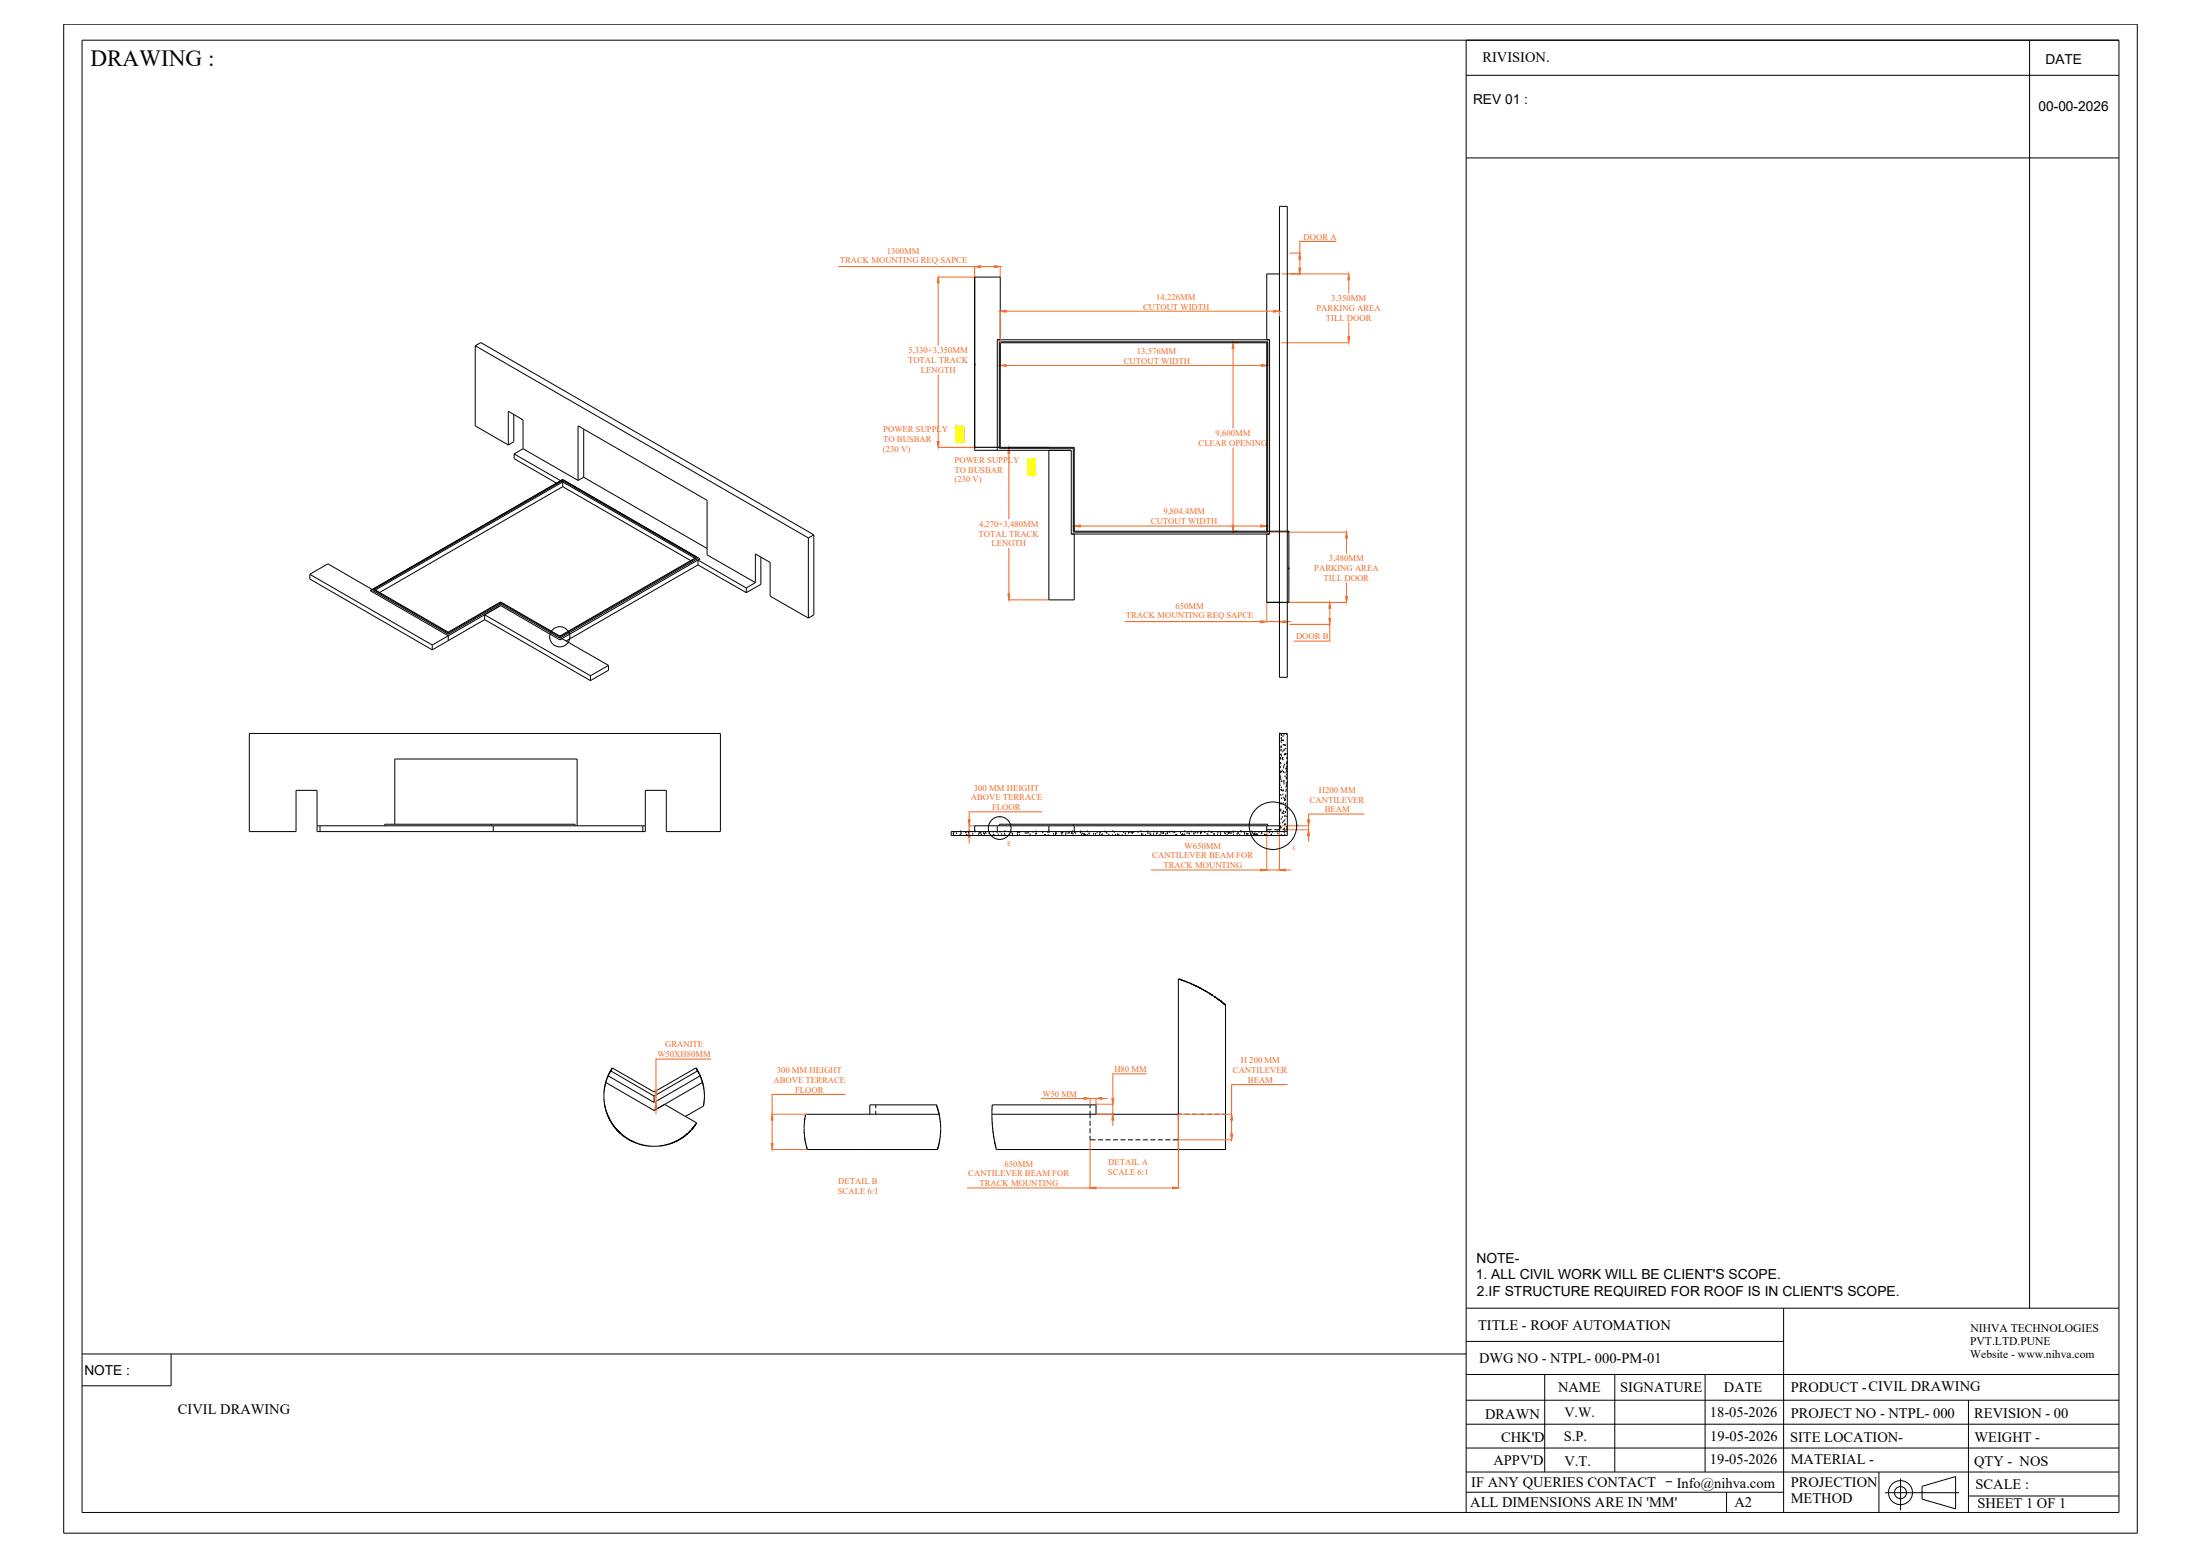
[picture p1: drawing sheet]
<svg xmlns="http://www.w3.org/2000/svg" width="594mm" height="420mm" viewBox="0 0 594 420" stroke-linecap="round" stroke-linejoin="round" font-family="sans-serif">
<!-- layer: 0 -->
<g fill="none" stroke="#000" stroke-width=".27">
<path d="M17.2 6.5h559.9v407.5h-559.9zM22.2 10.9h550v397.5h-550zM395.9 10.9v397.5M548.1 10.9v342.3M395.9 20.3h176.3M345.5 55.7h2.1v127.2h-2.1zM395.9 42.6h176.3M345.5 74h-3.4v17.8M128.3 93.4l1.6-.9 89.9 51.9M128.3 93.4l90 51.9M128.3 93.4v21.6l9 5.2M269.8 92.3h72.5v51.4h-52.5v-22.7h-20z"/>
<path d="M270.1 92.6h72v50.8h-52v-22.6h-20zM270.1 91.8v-17h-6.9v46.8h26.1v22.6h53.5v-52.4h-73.5v29.8M138.7 111.9v7.4l-1.4 .9M157.6 115.9v13M137.3 120.2v-9.1l3.9 2.3v7.8M138.8 122.6l12.6 7.2 .5-.3M138.8 122.6v1.2l11.5 6.6M141.2 121.2l14.9 8.5M141.2 121.2l-2.4 1.4M151.9 129.5l37.1 21.4M151.9 131.4l34.6 20M151.9 129.5l-51.9 30"/>
<path d="M151.9 129.8v1.6M151.9 131.4l-49.4 28.6M156.1 129.7v-14.7l34.8 20.1v14.7l13.1 7.5M157.6 128.9l-1.5 .8M157.6 128.9l33.3 19.2M283.2 121.6v40.4h6.9v-17.8M83.7 155.1v1.3l33 19.1M83.7 155.1l33 19.1M83.7 155.1l4.8-2.9 12 7-.5 .3M100 159.5l21 12.2M100.7 159.1l20.3 11.8M100.7 159.1v.4l20.3 11.8"/>
<path d="M101.1 159.1l50.8-29.3 36 20.8-36.7 21.2-16-9.3-14.2 8.2zM187.6 150.7l-35.7-20.6-50.5 29.2M188.3 150.6l-36.4-21-51.2 29.5M188.3 150.6l-37.1 21.4M188.3 150.6v.3l-37.1 21.4M188.5 151.2l13 7.6M188.5 151.2v1.3M188.5 152.5l13 7.5M188.5 152.5l-35.6 20.6M189 150.9l-.5 .3M189 150.9l-37.8 21.9M201.5 158.8v1.2"/>
<path d="M204 157.3v-7.7l4 2.3v9.1l10.3 5.9M204 157.3l-2.5 1.5M205.5 150.4v7.4l-4 2.2M218.3 145.3v21.6M219.8 144.4l-1.5 .9M219.8 144.4v21.6l-1.5 .9M342.1 144.2v18.5h3.4M116.7 174.2v1.3M121 171.7l14.2-8.2 16 9.3M121 171.7l-4.3 2.5M121 170.9v.4M121 171.7v1.3"/>
<path d="M130.9 167.3v-1.3l28.5 16.5M130.9 167.3l28.5 16.5M130.9 167.3l-14.2 8.2M135.2 162.7l-14.2 8.2M135.2 162.7l16 9.3M135.2 162.7v.4M135.2 163.1l16 9.2M135.2 163.1l-14.2 8.2M151.2 172.8l.5-.4 12.6 7.3M151.2 172v.3M164.3 179.7l-4.9 2.8M164.3 179.7v1.3l-4.9 2.8"/>
<path d="M67.3 198h127.2v26.6h-14.6v-11.2h-5.6v11.2h-88.7v-11.2h-5.7v11.2h-12.6zM159.4 182.5v1.3M345.5 198.2h.1M345.9 198.3h.2l-.1 .2zM346 199.5h.1M346 199.4h.1M346 198.3h.1M346 200h.1M346.1 198.4v.2h-.1zM346.3 200l.2-.3 .1 .3zM346.5 198.9h.1M346.7 198.5h.1"/>
<path d="M347.4 198.3h.1M345.5 214h.1M345.5 208.4v.1M345.5 207l.2-.1-.2 .2M345.5 212.9h.1M345.5 216h.1M345.6 211.7h.1M345.6 210h.1M345.6 214.8h.1M345.6 210.6h.1M345.6 200.3h.1M345.6 212.1h.1"/>
<path d="M345.7 209.5h.1M345.7 208.4h.1M345.8 207.3h.1M345.8 209.9h.1M345.8 206.1h.1M345.8 208.7h.1M345.8 204.8h.1M345.8 213.2h.2v.2zM345.8 205h.1M345.8 219h.1M345.9 203.9h.1M345.9 214.8h.1"/>
<path d="M345.9 210.5h.1M345.9 206.3h.1M345.9 202h.1M345.9 218.7h.1M345.9 202.8h.1M345.9 203.8h.1M345.9 217.2h.1M346 201.6h.1M346 202.6h.1M346 200.5h.1M346 217h.1M346 212.7h.1"/>
<path d="M346 208.5h.1M346 204.2h.1M346 201.7h.1M346 213.5h.1M346 210.9l.1 .2h-.2zM346.1 215.7h.1M346.1 211.1h.1M346.1 219.5l.3-.1-.1 .2zM346.2 204.6l.3-.1-.1 .2zM346.3 208.3h.1M346.3 205h.1M346.3 219.6h.1"/>
<path d="M346.4 203h.1M346.4 214.7h.1M346.5 205.2h.1M346.5 213.5h.1M346.5 217h.1M346.5 213.4l.1 .2h-.3zM346.6 201v.2h-.2l.2-.2M346.6 208.6h.1M346.6 219.2h.1M346.6 210.8l.3-.1zM346.6 207.4h.1M346.6 219.8h.1"/>
<path d="M346.7 215.5h.1M346.7 211.3h.1M346.7 207h.1M346.7 202.7h.1M346.7 211.8h.1M346.8 202.5h.1M346.8 215.8h.1M346.8 216.1l.2-.1v.2zM346.9 201.3h.1M346.9 206.6h.1M346.9 203.7l.2-.2v.2zM347 208.7h.1"/>
<path d="M347 203.5v.3h-.3zM347 217.1l.2-.1-.1 .2zM347 219.3h.1M347 209.8h.1M347.1 218.2h.1M347.1 202.2l.2-.1-.1 .1zM347.1 217.1h.1M347.1 201.4h.1M347.1 216h.1M347.1 219.4h.1M347.1 207.6l.3-.2v.3zM347.2 214.9h.1"/>
<path d="M347.2 203.7h.1M347.2 215.3h.1M347.2 218.2h.1M347.2 213.8h.1M347.3 212.6h.1M347.3 211.5h.1M347.3 213.4h.1M347.4 210.4h.1M347.4 212.1h.1M347.4 210.1h.1M347.4 206.2l.1-.1v.2zM347.4 209.3h.1"/>
<path d="M347.4 208.2h.1M347.4 212.2h.1M347.4 218.5l.1 .2h-.2zM347.5 207h.1M347.5 207.3h.1M347.5 204.8h.1M347.5 205.9h.1M347.5 206.1h.1M347.6 203.7h.1M347.6 204.8h.1M347.6 211.5h.1M347.6 208.3l-.2 .1h.2"/>
<path d="M85.6 223h88.7M86.4 223v1.6M103.9 223v-.4h51.4v.4M106.6 222.6v-17.7h49.2v18.1M132.7 222.6v.4M133.2 223v1.6M173.6 223v1.6M257.4 225.2h.1M257.5 225.4h.1M257.6 224.8h.1M258.2 225.1h.1M259.3 225.5h.1"/>
<path d="M259.3 224.6h.1M259.5 225.3h.1M259.5 224.9h.1M260.7 224.7l.2-.1-.1 .2zM261 225.5h.1M261.1 225.6h.1M261.5 225h.1M261.6 224.6h.1M262.7 225.3h.1M263.5 224.6h.1M264.3 225.4h.1M264.4 225h.1"/>
<path d="M264.6 224.9l.2-.2 .1 .3zM265 225.4h.1M265.5 224.9l.2-.1v.3zM265.8 225.3h.1M266.1 224.8h.1M266.2 225.1h.1M267.1 225.1h.1M268.1 225.5l.3-.3v.3zM268.2 224.7h.1M269.3 224.8h.1M269.3 223v1.6M269.6 225.4h.1"/>
<path d="M269.8 223v-.4h72.5v.4M270.1 224.7h.1M270.4 225.2l.2-.1-.1 .2zM271.2 225.2h.1M271.4 224.6h.1M271.4 225.6h.1M272.4 224.6h.2M272.6 225.6h.1M273 225h.1M273.4 225.2h.1M273.4 225.5h.1M274.7 224.7h.1"/>
<path d="M274.7 225.4h.1M274.9 224.6l.1 .2h-.2zM275.2 225.5l.2-.1v.2zM275.4 224.9h.1M276.8 225.1h.1M277.3 224.8l.1 .2h-.2zM277.7 224.9h.1M278.1 225.4h.1M278.9 224.8h.1M279.7 224.6h.1M279.8 225v.2h-.2zM279.9 225.1h.1"/>
<path d="M281.5 224.7h.1M281.6 224.9h.1M282.2 225.2v.2h-.2zM282.3 225.6h.1M282.8 224.7l.3-.1-.1 .2zM283.1 225.6h.1M283.2 223v1.6M283.3 224.8h.1M283.3 224.7h.1M284.5 225.3h.1M284.5 225.6l.1-.2v.2M285 225.6h.1"/>
<path d="M285 225.2h.1M285.1 224.8h.1M285.3 225.1h.1M286.6 225h.1M286.7 225.4h.1M286.9 224.9h.1M287 224.9h.1M287.7 224.9l.2-.1-.1 .3zM287.8 225.6h.1M288.4 225.1h.1M288.7 225h.1M288.7 224.7h.1"/>
<path d="M289.5 224.7v.4l-.3-.1zM289.5 224.6h.1M289.7 225.3h.1M289.8 222.6v.4M290.1 223v1.6M290.2 224.8h.1M290.5 225.1h.1M291.7 224.9h.1M291.9 224.6h.1M292 225.5h.1M292.2 225.1h.1M292.5 225.2l.2-.1v.2z"/>
<path d="M292.9 225.4h.1M293.1 225.3v.3h-.3zM293.6 225.5h.1M293.7 224.6h.1M294.1 225.2h.1M295.3 225.3h.1M295.8 225.3h.1M296.3 224.9h.1M296.9 225.4h.1M297 225.1h.1M297.1 224.8h.1M297.4 225.5l.2-.1-.1 .2z"/>
<path d="M297.7 225.4h.1M298.4 224.6h.1M298.8 224.8h.1M298.9 225.1h.1M299.4 225.5h.1M300.5 225.6h.1M300.5 224.6h.1M300.9 224.8h.1M300.9 224.6h.1M301.3 225.5h.1M301.8 225.4h.1M302.1 225.5h.1"/>
<path d="M303 225.6h.1M303.5 224.6l-.2 .2zM303.9 225.2h.1M303.9 225.1h.1M304.7 225h.1M305 224.7l.2-.1v.2zM305.6 225h.1M305.9 224.8v.2h-.2zM306 224.8h.1M307.3 224.8h.1M308.1 224.6h.1M308.3 225v.2h-.2z"/>
<path d="M308.6 225.4h.1M309.3 225.6h.1M309.8 224.6h.1M309.9 224.9l.2-.1-.1 .3zM310.5 225.1h.1M310.7 225.2v.2h-.2zM310.7 225.4h.1M311.5 225.4h.1M311.6 224.7h.1M312.3 225.2h.1M312.4 225.2h.1M312.5 224.8h.1"/>
<path d="M312.9 225.6l.2-.2v.2M313.3 225.5h.1M313.4 224.7h.1M313.6 225.1h.1M313.9 225.1l.3-.3v.3zM314.2 224.9h.1M314.7 225.2l.2-.1-.1 .2zM315.2 224.8h.1M315.3 225.1h.1M315.7 224.8h.1M315.9 224.7h.1M316.5 224.7h.1"/>
<path d="M317 224.9h.1M317.2 224.8h.1M317.5 225.6h.1M317.5 225.6l.3-.2v.2M317.6 225.6h.1M318.8 225h.1M319.1 225.6h.1M319.3 225.4h.1M319.5 225.5l.3-.1zM319.9 224.6h.1M319.9 225.4h.1M320.6 225.1h.1"/>
<path d="M321.1 225.1h.1M321.2 225.3h.1M321.7 224.7h.1M322.4 225.1h.1M322.4 225.3h.1M322.8 224.9h.1M323.3 225h.1M323.5 224.7h.1M324.2 225.2h.1M324.2 224.9h.1M324.4 225h.1M324.5 224.6h.1"/>
<path d="M325.3 224.8h.1M325.4 224.7h.1M326 225.3h.1M326.2 225.5h.1M326.4 224.6h.1M327 224.9h.1M327.2 224.6h.2l-.1 .2zM327.8 225.4h.1M327.9 225.3h.1M328.8 225.5h.1M328.9 225h.1M329.4 224.6h.1"/>
<path d="M329.6 225.4h.1M329.6 225.1h.1M330.6 225.1h.1M330.9 225.2h.1M331.4 224.8h.1M331.4 225.5h.1M331.7 225.1h.1M331.9 224.6l.1 .2h-.2zM332 224.9l.2-.1zM332.5 225.1h.1M333 224.9h.1M333.1 224.6h.1"/>
<path d="M333.1 225.6h.1M334.1 225.3h.1M334.2 225.2h.1M334.4 224.8v.2h-.2zM334.8 225.5h.1M335 224.6h.1M335 224.6h.3M335.2 224.6h.1M336 225h.1M336.1 225.3h.1M336.5 225.2h.1M336.8 225v.2h-.2z"/>
<path d="M336.9 225.2l.2-.1-.1 .2zM337.8 225.4h.1M338 224.6h.1M338.2 225h.1M338.5 225.4h.1M338.6 225.1l.3-.3v.4zM338.8 225.4h.1M339.2 225.2v.2h-.2zM339.4 225.3h.1M339.6 225.4h.1M340 224.8h.1M340.6 225.1h.1"/>
<path d="M340.8 225.1h.1M341.4 225.5h.1M341.4 225.6l.2-.2v.2M341.7 225.5l.2-.1v.2zM342.1 223v1.6M342.1 224h1.3M342.3 225.6l.1-.2 .1 .2M342.7 224.7h.1M342.7 224.8h.1M343.2 225.6h.1M343.3 225.4h.1M343.6 224.8h.1"/>
<path d="M344.1 224h1.4M344.9 224.6h.1M345.1 225.2h.1M345.5 222.1h.1M345.5 221h.1M345.5 220.9v.1M345.5 224.6v-26.6h2.1v27.6h-90.7v-1h90.7M345.5 222.3l.1-.2 .1 .3h-.2M345.5 221.9v.2M345.5 223h-82.3v1.6M345.7 223.9h.1M345.8 223.2h.1"/>
<path d="M345.8 223.3h.1M346 225.5h.1M346 221.3h.1M346 223.3v.2h-.2zM346.3 220.7h.1M346.3 222.2h.1M346.6 224h.1M346.6 221.9h.1M346.8 224.9h.1M346.9 223.8h.1M346.9 222.7h.1M346.9 221.6h.1"/>
<path d="M346.9 225.5h.1M347 220.5h.1M347 224.3h.1M347.1 222.7h.1M347.4 223.3l.2-.1-.1 .2zM347.5 224h.1M347.5 220.6h.1M329.7 270.4h.1M163.5 292.3l13.1 7.6 13.1-7.6M164.2 290.5l12.4 7.2M164.9 289.2l11.7 6.8M176.6 296v1.7"/>
<path d="M179.5 298.2l8.6 5-1.1 1.6-1.5 1.5-1.8 1.3-1.7 .9-2.4 .7-2 .3h-2.5l-2-.4-2.1-.8-2-1.1-2.5-2.2-1.3-1.6-1.2-2.4-.7-2.5-.2-3.5 .3-2 .8-2.5 1.1-2.1 11.3 6.5 11.3-6.5 1.2 2.1 .9 3 .2 3.1-.2 2-4.9 2.9M188.4 289.2l-11.8 6.8M189.1 290.5l-12.5 7.2M236.5 298.3v1M236.5 299.9v1M294.4 298.3v1M294.4 299.9v2.1M217.5 300.9h36.1l.4 3v2.4l-.4 2.3-.5 1.8h-35.1l-.5-1.9-.4-2.7 .1-2.6zM234.9 300.9v-2.6h18l.7 2.6M267.9 300.9h51.3M294.4 302.7v1.3M294.4 304.6v1.4"/>
<path d="M294.4 306.7v1.1h1.4M296 300.9v-2.6h-28.1v3.8l.1 2.6 1 5.7h61.9v-39l-4.2-3.1-5-2.6-3.5-1.4v46.1M296.5 307.8h1.4M298.5 307.8h1.4M300.6 307.8h1.3M302.6 307.8h1.3M304.6 307.8h1.4M306.6 307.8h1.3M308.6 307.8h1.4M310.7 307.8h1.3M312.7 307.8h1.3M314.7 307.8h1.3"/>
<path d="M316.7 307.8h1.5M319.8 300.9h1.4M321.9 300.9h1.3M323.9 300.9h1.3M325.9 300.9h1.4M327.9 300.9h1.4M330 300.9h.9M395.9 353.2h176.3M481.6 353.2v55.2M22.2 365.6h373.7M46.2 365.6v8.6h-24M395.9 371.2h176.3"/>
<path d="M395.9 378.1h176.3M395.9 362.2h85.7M417.1 371.2v26.3M436 371.2v26.3M460.4 371.2v26.3M531.6 378.1v30.3M395.9 391h176.3M395.9 384.6h176.3M395.9 397.5h176.3M507.4 397.5v10.9M513.2 399.2v8.6M395.9 402.9h85.7"/>
<path d="M466.2 402.9v5.5M509 403.1h20M519 403.1h.1M519 401.3l9.1-2.6v8.7l-9.1-2.6zM528.1 403.1h.1M531.5 404h40.7"/>
<circle cx="151.2" cy="172" r="2.73"/>
<circle cx="270" cy="223.6" r="3.1"/>
<circle cx="343.7" cy="223" r="6.4"/>
<circle cx="513.2" cy="403" r="3.2"/>
<circle cx="513.2" cy="403" r="1.63"/>
</g>
<g fill="none" stroke="#f26722" stroke-width=".27">
<path d="M226.4 72h36.8v2.8h-9.9M253.3 76.4v17M264.8 72h3.7M270.1 72v2.8M346 74h18.2M351 69.9v2.5M360.9 65.2h-9.9v3.1h-2.8M364.2 75.6v3.6M270.1 84v14.7M271.7 98.7h69M271.7 84h72.2M333 92.6h1.5"/>
<path d="M333 94.1v21.6M342.3 92.3v6.4M345.5 84v1.4M346 92.6h18.2M364.2 87v3.9M253.3 101.1v18.1M253.3 120.8h16.8M272.4 120.8h10.8M272.4 122.4v17.8M333 120.8v21M272.4 148v12.4M290.1 142v1.4"/>
<path d="M291.7 142h48.8M333 143.4h1.2M342.1 142v1.4M342.3 143.7h21.3M363.6 145.3v4.2M363.6 157.2v3.9M272.4 162h10.8M303.7 167.9h36.8M342.1 162.7v5.2h3.4v-5.2M343.8 162.7h19.8M347.1 167.9h1.6M348.2 168.6h10.9v4.5h-9.7"/>
<path d="M359.1 164.2v2.8M281.4 219.2h-19.7v2.2M368.4 219.8h-15v1.6M261.7 226.2v1.5M263.3 223h-1.6v1.6h1.8M310.8 234.9h29.7M342.1 224v10.9h3.4v-10.9M346 223h7.4v1h-7.4M347.1 234.9h1.6M353.4 225.6v1.6M176.6 296h.5v1.7h-.5M177.1 299.3v1.6"/>
<path d="M192 286h-14.9v8.4M228.2 295.5h-19.7v5.4h9.4M281.1 296.6h11.6M294.4 298.3v-1.7h1.6v1.7M296 298.2h4.5M297.5 296.6h1.6M300.5 298.2v2.7M309.6 290h-9.1v6.6M347.7 292.9h-15.1v8h-14.4v19.9M208.5 310.4h9.5M208.5 302.4v6.4M294.4 307.8v13h-33.3"/>
<path d="M296 300.9h4.5M300.5 302.4v1.7M318.2 307.8h14.4M332.6 302.4v3.8M296 320.8h20.6"/>
</g>
<g fill="#f26722" stroke="#f26722" stroke-width=".27">
<path d="M333 92.6l.2 1.5h-.5z"/>
<path d="M332.7 141.8h.5l-.2 1.6z"/>
<path d="M270.1 98.7l1.6-.3v.5z"/>
<path d="M340.7 98.4l1.6 .3-1.6 .2z"/>
<path d="M290.1 142l1.6-.3v.6z"/>
<path d="M340.5 141.7l1.6 .3-1.6 .3z"/>
<path d="M364.2 74l.3 1.6h-.5z"/>
<path d="M364 90.9h.5l-.3 1.7z"/>
<path d="M363.6 143.7l.3 1.6h-.5z"/>
<path d="M363.4 161.1h.5l-.3 1.6z"/>
<path d="M350.7 72.4h.6l-.3 1.6z"/>
<path d="M351 68.3l.3 1.6h-.6z"/>
<path d="M359.1 162.7l.2 1.5h-.5z"/>
<path d="M358.8 167h.5l-.2 1.6z"/>
<path d="M253.3 74.8l.3 1.6h-.5z"/>
<path d="M253.1 119.2h.5l-.3 1.6z"/>
<path d="M345.5 167.9l1.6-.3v.6z"/>
<path d="M340.5 167.6l1.6 .3-1.6 .3z"/>
<path d="M268.5 71.7l1.6 .3-1.6 .3z"/>
<path d="M263.2 72l1.6-.3v.6z"/>
<path d="M272.4 120.8l.3 1.6h-.5z"/>
<path d="M272.2 160.4h.5l-.3 1.6z"/>
<path d="M316.6 320.5l1.6 .3-1.6 .2z"/>
<path d="M294.4 320.8l1.6-.3v.5z"/>
<path d="M332.3 306.2h.6l-.3 1.6z"/>
<path d="M332.6 300.9l.3 1.5h-.6z"/>
<path d="M208.3 308.8h.5l-.3 1.6z"/>
<path d="M208.5 300.9l.3 1.5h-.5z"/>
<path d="M353.4 224l.2 1.6h-.5z"/>
<path d="M353.1 221.4h.5l-.2 1.6z"/>
<path d="M345.5 234.9l1.6-.2v.5z"/>
<path d="M340.5 234.7l1.6 .2-1.6 .3z"/>
<path d="M261.7 224.6l.3 1.6h-.5z"/>
<path d="M261.5 221.4h.5l-.3 1.6z"/>
<path d="M296 296.6l1.5-.3v.6z"/>
<path d="M292.7 296.3l1.7 .3-1.7 .3z"/>
<path d="M300.5 300.9l.3 1.5h-.6z"/>
<path d="M300.2 296.6h.6l-.3 1.6z"/>
<path d="M177.1 297.7l.3 1.6h-.6z"/>
<path d="M176.8 294.4h.6l-.3 1.6z"/>
<path d="M270.1 84l1.6-.2v.5z"/>
<path d="M343.9 83.8l1.6 .2-1.6 .3z"/>
</g>
<g fill="none" stroke="#ff0" stroke-width=".27">
<path d="M258 115.1h.1M258 115.4l.3-.3-.3 .3M258 115.8l.7-.7-.7 .7M258 116.1l1.1-1-1.1 1M258 116.5l1.5-1.4-1.5 1.4M258 116.9l1.9-1.8-1.9 1.8M258 117.3l2.2-2.2-2.2 2.2M258 117.3l2.3-2.2-2.3 2.4M258 117.5l2.3-2.2-2.3 2.2M258.3 115.1l-.3 .1M258.5 115.1l-.5 .3M258.7 115.1l-.7 .5"/>
<path d="M258.9 115.1l-.9 .7M259.1 115.1l-1.1 .9M259.3 115.1l-1.3 1.1M259.4 115.1l-1.4 1.2M259.6 115.1l-1.6 1.5M259.8 115.1l-1.8 1.6M260 115.1l-2 1.8M260.2 115.1l-2.2 2M260.3 115.3l-2.3 2.4M260.3 115.5l-2.3 2.4M260.3 115.7l-2.3 2.4M260.3 115.9l-2.3 2.4"/>
<path d="M260.3 116.1l-2.3 2.4M260.3 116.3l-2.3 2.4M260.3 116.5l-2.3 2.3M260.3 116.6l-2.3 2.5M260.3 116.9l-2.3 2.3M260.3 117l-2.3 2.4M260.3 117.2l-2.1 2.2M260.3 117.4l-2.1 2 2.1-2-1.9 2M260.3 117.6l-1.7 1.8M260.3 117.8l-1.7 1.6 1.7-1.6-1.5 1.6M260.3 118l-1.5 1.4 1.5-1.4-1.3 1.4M260.3 118.2l-1.1 1.2"/>
<path d="M260.3 118.4l-1.1 1 1.1-1-.9 1M260.3 118.6l-.7 .8M260.3 118.8l-.7 .6 .7-.6-.5 .6M260.3 119l-.4 .4M260.3 119.1l-.3 .3 .3-.2-.1 .2M260.3 119.4h.1M277.4 124h.1M277.4 124.2l.3-.2-.3 .2M277.4 124.3l.4-.3-.4 .3M277.4 124.4l.5-.4-.5 .4M277.4 124.6l.7-.6-.7 .6M277.4 124.8l.9-.8-.9 .8"/>
<path d="M277.4 124.9l1-.9-1 .9M277.4 125.2l1.3-1.2-1.3 1.2M277.4 125.3l1.4-1.3-1.4 1.3M277.4 125.5l1.6-1.5-1.6 1.5M277.4 125.7l1.8-1.7-1.8 1.7M277.4 125.9l2-1.9-2 1.9M277.4 126.1l2.2-2.1-2.2 2.1M277.4 126.2l2.3-2.2-2.3 2.3M277.4 128.3l2.3-2.3-2.3 2.3M277.6 128.3l2.1-2.1-2.1 2.1M277.6 124l-.2 .1M277.8 124l-.4 .2"/>
<path d="M277.8 128.3l1.9-1.9-1.9 1.9M278 128.3l1.7-1.7-1.7 1.7M278 124l-.6 .4M278.2 128.3l1.5-1.5-1.5 1.5M278.2 124l-.8 .6M278.4 128.3l1.3-1.3-1.3 1.3M278.4 124l-1 .8M278.6 128.3l1.1-1.1-1.1 1.1M278.6 124l-1.2 1M278.7 128.3l1-.9-1 .9M278.8 124l-1.4 1.2M278.9 128.3l.8-.7-.8 .7"/>
<path d="M279 124l-1.6 1.4M279.1 128.3l.6-.6-.6 .6M279.2 124l-1.8 1.6M279.3 128.3l.4-.4-.4 .4M279.4 124l-2 1.8M279.5 124l-2.1 2M279.7 124.1l-2.3 2.4M279.7 124.3l-2.3 2.4M279.7 124.5l-2.3 2.4M279.7 124.7l-2.3 2.4M279.7 124.9l-2.3 2.4M279.7 125.1l-2.3 2.4"/>
<path d="M279.7 125.3l-2.3 2.4M279.7 125.5l-2.3 2.4M279.7 125.7l-2.3 2.4M279.7 125.9l-2.3 2.3M279.7 126.1l-2.1 2.2M279.7 126.3l-1.9 2M279.7 126.5l-1.8 1.8M279.7 126.6l-1.6 1.7M279.7 126.8l-1.4 1.5M279.7 127l-1.2 1.3M279.7 127.2l-1 1.1M279.7 127.4l-.8 .9"/>
<path d="M279.7 127.6l-.6 .7M279.7 127.8l-.4 .5M279.7 128l-.2 .3M279.7 128.2v.1"/>
</g>
<!-- layer: FORMAT -->
<path d="M263.2 74.8v46h6.9M263.2 98.5h.1M263.2 98.4h.1M263.2 98.6h.1M342.1 143.4h5.9v19.3h-5.9M348 153.6h.1M348 153.5v.1" fill="none" stroke="#000" stroke-width=".27"/>
<text font-size="6.3" x="24.4" y="17.8">DRAWING :</text>
<g font-size="3.9">
<text x="400.3" y="16.8">RIVISION.</text>
<text x="399.1" y="359.1">TITLE - ROOF AUTOMATION</text>
<text x="399.4" y="368.1">DWG NO - NTPL- 000-PM-01</text>
<text x="420.7" y="375.9">NAME</text>
<text x="437.5" y="375.8">SIGNATURE</text>
<text x="465.5" y="375.9">DATE</text>
<text x="483.5" y="375.8">PRODUCT -CIVIL DRAWING</text>
<text x="48.1" y="381.9">CIVIL DRAWING</text>
<text x="401" y="383.1">DRAWN</text>
<text x="461.7" y="382.7">18-05-2026</text>
<text x="483.5" y="382.8">PROJECT NO - NTPL- 000</text>
<text x="533.1" y="382.9">REVISION - 00</text>
<text x="405.4" y="389.4">CHK'D</text>
<text x="422.2" y="389.1">S.P.</text>
<text x="461.8" y="389.1">19-05-2026</text>
<text x="483.4" y="389.3">SITE LOCATION-</text>
<text x="533.2" y="389.3">WEIGHT -</text>
<text x="403.3" y="395.7">APPV'D</text>
<text x="422.5" y="395.7">V.T.</text>
<text x="461.7" y="395.4">19-05-2026</text>
<text x="483.5" y="395.4">MATERIAL -</text>
<text x="533.1" y="395.8">QTY - NOS</text>
<text x="397.3" y="401.4">IF ANY QUERIES CONTACT</text>
<text x="452.8" y="401.8">Info@nihva.com</text>
<text x="483.5" y="401.5">PROJECTION</text>
<text x="397" y="407">ALL DIMENSIONS ARE IN 'MM'</text>
<text x="468.3" y="406.8">A2</text>
<text x="483.5" y="405.9">METHOD</text>
<text x="533.5" y="402.1">SCALE :</text>
<text x="534" y="407.3">SHEET 1 OF 1</text>
</g>
<text font-size="3.8" x="422.5" y="382.7">V.W.</text>
<g font-size="3.7">
<text x="552.4" y="17.3">DATE</text>
<text x="397.8" y="28.2">REV 01 :</text>
<text x="550.5" y="30">00-00-2026</text>
<text x="398.7" y="341">NOTE-</text>
<text x="398.5" y="345.5">1. ALL CIVIL WORK WILL BE CLIENT'S SCOPE.</text>
<text x="398.8" y="350">2.IF STRUCTURE REQUIRED FOR ROOF IS IN CLIENT'S SCOPE.</text>
<text x="22.8" y="371.2">NOTE :</text>
</g>
<g font-size="3.1">
<text x="532.1" y="359.6">NIHVA TECHNOLOGIES</text>
<text x="532" y="363.1">PVT.LTD.PUNE</text>
<text x="532.1" y="366.7">Website - www.nihva.com</text>
</g>
<g font-size="2.6">
<text x="153.1" y="173.2">B</text>
<text x="269.2" y="221.9">D</text>
<text x="349.2" y="224.4">C</text>
<text x="449.1" y="401.5">-</text>
</g>
<g font-size="2.3" fill="#f26722">
<text x="352" y="64.7">DOOR A</text>
<text x="226.8" y="71.1">TRACK MOUNTING REQ SAPCE</text>
<text x="239.5" y="68.5">1300MM</text>
<text x="308.7" y="83.6">CUTOUT WIDTH</text>
<text x="312.2" y="81">14,226MM</text>
<text x="355.5" y="83.9">PARKING AREA</text>
<text x="359.5" y="81.3">3,350MM</text>
<text x="358" y="86.5">TILL DOOR</text>
<text x="245.3" y="95.4">5,330+3,350MM</text>
<text x="307" y="95.6">13,576MM</text>
<text x="245.2" y="98">TOTAL TRACK</text>
<text x="248.7" y="100.7">LENGTH</text>
<text x="303.5" y="98.2">CUTOUT WIDTH</text>
<text x="238.5" y="119.3">TO BUSBAR</text>
<text x="238.5" y="116.6">POWER SUPPLY</text>
<text x="328.2" y="117.7">9,600MM</text>
<text x="238.4" y="122">(230 V)</text>
<text x="257.8" y="124.9">POWER SUPPLY</text>
<text x="323.7" y="120.4">CLEAR OPENING</text>
<text x="257.7" y="127.6">TO BUSBAR</text>
<text x="257.7" y="130.3">(230 V)</text>
<text x="264.4" y="142.2">4,270+3,480MM</text>
<text x="310.8" y="141.6">CUTOUT WIDTH</text>
<text x="314.2" y="138.9">9,804.4MM</text>
<text x="264.3" y="144.9">TOTAL TRACK</text>
<text x="267.7" y="147.5">LENGTH</text>
<text x="354.9" y="154.1">PARKING AREA</text>
<text x="358.9" y="151.5">3,480MM</text>
<text x="357.4" y="156.8">TILL DOOR</text>
<text x="304" y="167">TRACK MOUNTING REQ SAPCE</text>
<text x="317.4" y="164.4">650MM</text>
<text x="350" y="172.6">DOOR B</text>
<text x="263" y="213.5">300 MM HEIGHT</text>
<text x="356.1" y="214.1">H200 MM</text>
<text x="262.1" y="216.1">ABOVE TERRACE</text>
<text x="267.9" y="218.8">FLOOR</text>
<text x="353.7" y="216.7">CANTILEVER</text>
<text x="357.7" y="219.4">BEAM</text>
<text x="311.2" y="231.8">CANTILEVER BEAM FOR</text>
<text x="319.9" y="229.2">W650MM</text>
<text x="314.2" y="234.5">TRACK MOUNTING</text>
<text x="177.5" y="285.5">W50XH80MM</text>
<text x="179.6" y="282.8">GRANITE</text>
<text x="335.1" y="287.2">H 200 MM</text>
<text x="208.9" y="292.4">ABOVE TERRACE</text>
<text x="209.7" y="289.7">300 MM HEIGHT</text>
<text x="300.9" y="289.5">H80 MM</text>
<text x="332.9" y="289.8">CANTILEVER</text>
<text x="337" y="292.5">BEAM</text>
<text x="214.7" y="295">FLOOR</text>
<text x="281.5" y="296.1">W50 MM</text>
<text x="261.5" y="317.7">CANTILEVER BEAM FOR</text>
<text x="271.3" y="315">650MM</text>
<text x="299.2" y="317.2">SCALE 6:1</text>
<text x="299.3" y="314.6">DETAIL A</text>
<text x="226.2" y="322.4">SCALE 6:1</text>
<text x="226.4" y="319.7">DETAIL B</text>
<text x="264.5" y="320.3">TRACK MOUNTING</text>
</g>
<g font-size="2" fill="#f26722">
<text x="272.1" y="228.4">B</text>
<text x="348.9" y="229.6">A</text>
</g>
</svg>
